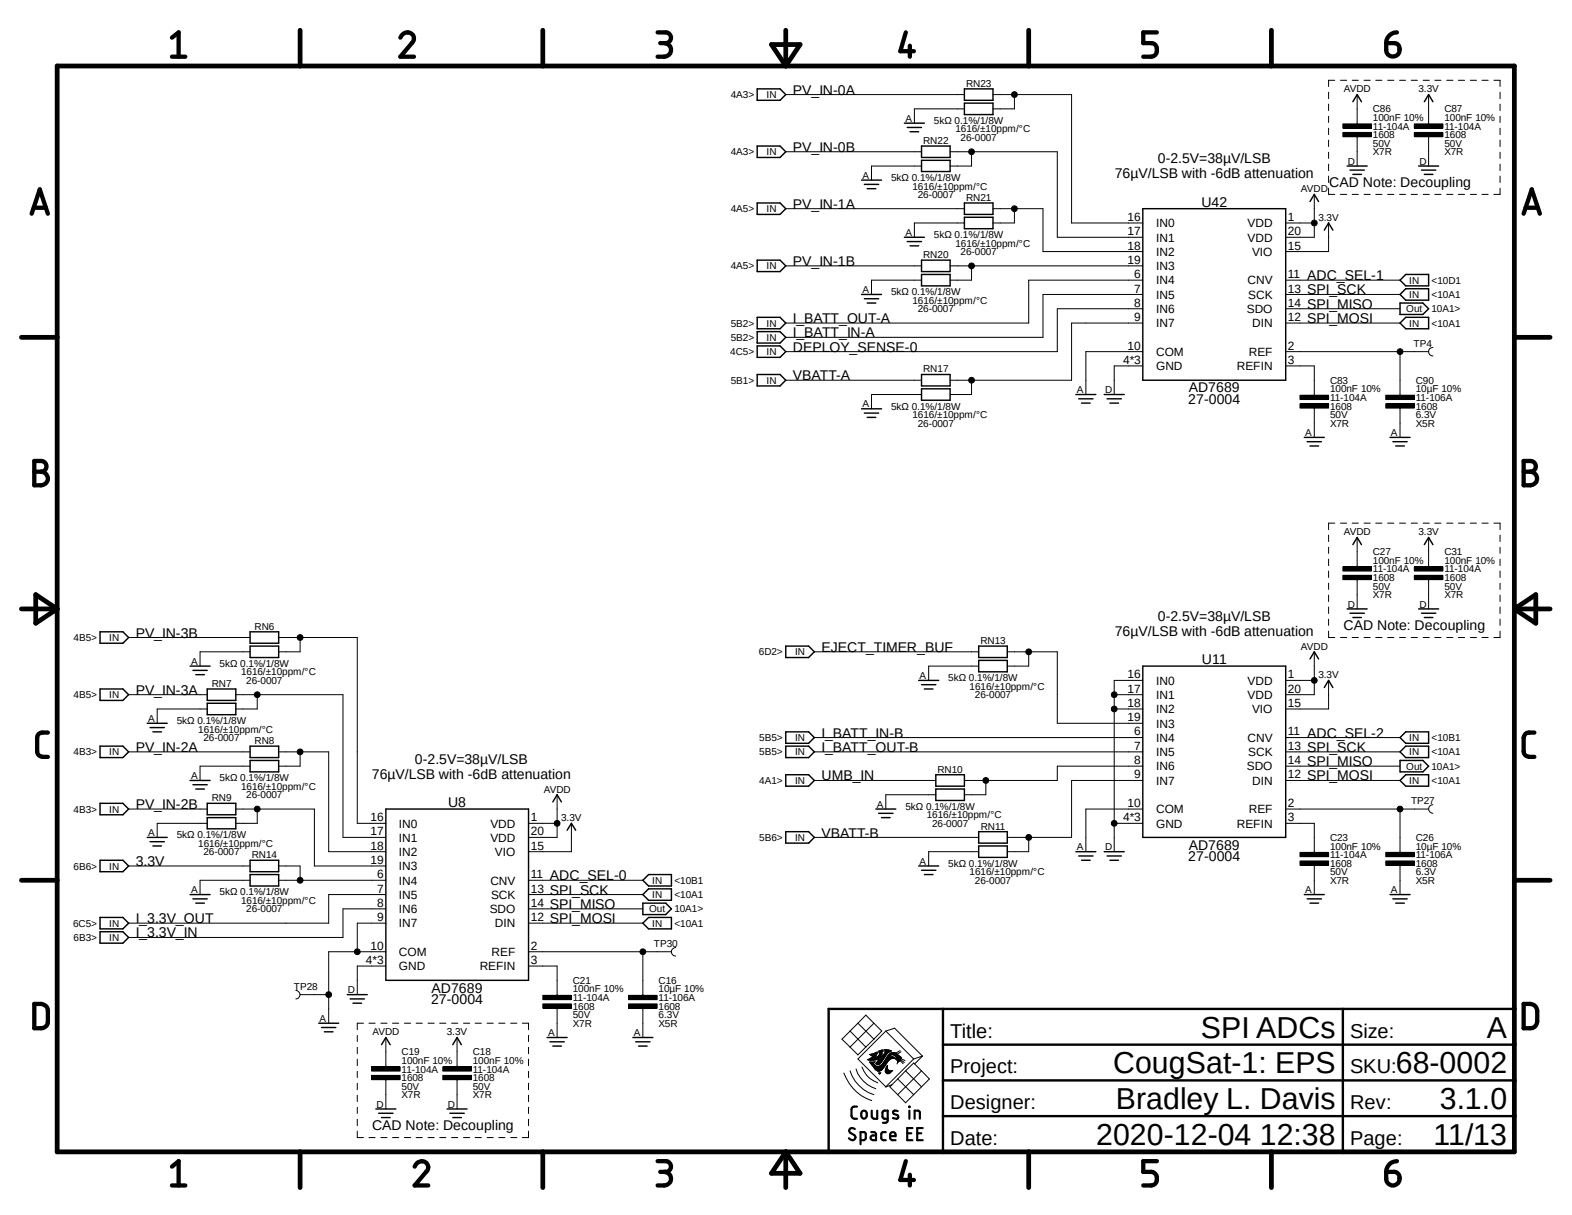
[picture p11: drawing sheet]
<svg xmlns="http://www.w3.org/2000/svg" width="279mm" height="216mm" viewBox="0 0 279 216" stroke-linecap="round" stroke-linejoin="round" font-family="sans-serif">
<path d="M3.4 3.1l272.6 209.7M276 3.1l-272.6 209.7" fill="none" stroke="#fff" stroke-width=".18"/>
<g fill="none" stroke="#000" stroke-width=".18">
<path d="M139.7 16.8h31.7M171.4 19.3h-8.9v2.6M176.5 16.8h14v22.8h12.6M180.3 16.8v2.5h-3.8M236.1 16.4v1.1M236.1 18.5v1.1M237.2 14.3h-1.1v1.1M238.3 14.3h1.1M240.3 14.3h1.1M241.2 16.8v5.2M242.4 14.3h1.1M244.5 14.3h1.1"/>
<path d="M246.6 14.3h1.1M248.8 14.3h1M250.8 14.3h1.1M252.9 14.3h1.1M253.9 16.8v5.2M255 14.3h1.1M257.1 14.3h1.1M259.2 14.3h1.1M261.3 14.3h1.1M263.4 14.3h1.1M265.5 14.3h1.1v1.1M266.6 16.4v1.1"/>
<path d="M266.6 18.5v1.1M139.7 27h24.1M139.7 37.1h31.7M163.8 29.5h-8.9v2.5M168.9 27h19v15.2h15.2M171.4 39.6h-8.9v2.6M172.7 27v2.5h-3.8M176.5 37.1h8.9v7.6h17.7M180.3 37.1v2.5h-3.8M228.5 39.6h5.1M233.6 34.5v7.7h-5.1M236.1 20.7v1.1"/>
<path d="M236.1 22.8v1.1M236.1 24.9v1.1M236.1 27.1v1.1M236.1 29.2v1.1M236.1 31.3v1.1M236.1 33.4v1.1h1.1M236.1 39.6v5.1h-7.6M238.3 34.5h1.1M238.7 22h5.1v.8h-5.1zM238.7 23.5h5.1v.8h-5.1zM240.3 34.5h1.1M241.2 24.3v5.2"/>
<path d="M242.4 34.5h1.1M244.5 34.5h1.1M246.6 34.5h1.1M248.8 34.5h1M250.8 34.5h1.1M251.4 22h5.1v.8h-5.1zM251.4 23.5h5.1v.8h-5.1zM252.9 34.5h1.1M253.9 24.3v5.2M255 34.5h1.1M257.1 34.5h1.1M259.2 34.5h1.1"/>
<path d="M261.3 34.5h1.1M263.4 34.5h1.1M266.6 33.4v1.1h-1.1M266.6 20.7v1.1M266.6 22.8v1.1M266.6 24.9v1.1M266.6 27.1v1.1M266.6 29.2v1.1M266.6 31.3v1.1M139.7 47.2h24.1M163.8 49.8h-8.9v2.5M168.9 47.2h34.2"/>
<path d="M172.7 47.2v2.6h-3.8M203.1 49.8h-20.3v7.6h-43.1M203.1 52.3h-17.7v7.6h-45.7M203.1 54.9h-15.2v7.6h-48.2M203.1 57.4h-12.6v10.2h-21.6M228.5 49.8h20.3M228.5 52.3h20.3M228.5 54.9h20.3M228.5 57.4h20.3M139.7 67.6h24.1M163.8 70.1h-8.9v2.5M172.7 67.6v2.5h-3.8"/>
<path d="M203.1 62.5h-10.1v7.6M203.1 65h-5.1v5.1M228.5 62.5h25.4M228.5 65h5.1v5.2M231.1 70.2h5v.8h-5zM231.1 71.8h5v.7h-5zM233.6 72.5v5.2M246.3 70.2h5.1v.8h-5.1zM246.3 71.8h5.1v.7h-5.1zM248.8 62.5v7.7M248.8 72.5v5.2M254.7 61.7a.76 .76 0 0 0-.8 .8 .76 .76 0 0 0 .8 .7"/>
<path d="M236.1 95.1v1.1M236.1 97.2v1.1M236.1 99.4v1.1M237.2 93h-1.1v1.1M238.3 93h1.1M240.3 93h1.1M241.2 95.5v5.2M242.4 93h1.1M244.5 93h1.1M246.6 93h1.1M248.8 93h1M250.8 93h1.1"/>
<path d="M252.9 93h1.1M253.9 95.5v5.2M255 93h1.1M257.1 93h1.1M259.2 93h1.1M261.3 93h1.1M263.4 93h1.1M265.5 93h1.1v1.1M266.6 95.1v1.1M266.6 97.2v1.1M266.6 99.4v1.1M22.9 113.3h21.5"/>
<path d="M44.4 115.8h-8.8v2.6M49.5 113.3h14v33h5.1M53.3 113.3v2.5h-3.8M144.7 115.8h29.2M173.9 118.4h-8.8v2.5M179 115.8h8.9v12.7h15.2M182.8 115.8v2.6h-3.8M233.6 115.8v7.6h-5.1M236.1 101.5v1.1M236.1 103.6v1.1M236.1 105.7v1.2M236.1 107.9v1.1"/>
<path d="M236.1 110v1.1M236.1 112.1v1.2h1.1M238.3 113.3h1.1M238.7 100.7h5.1v.8h-5.1zM238.7 102.2h5.1v.8h-5.1zM240.3 113.3h1.1M241.2 103v5.2M242.4 113.3h1.1M244.5 113.3h1.1M246.6 113.3h1.1M248.8 113.3h1M250.8 113.3h1.1"/>
<path d="M251.4 100.7h5.1v.8h-5.1zM251.4 102.2h5.1v.8h-5.1zM252.9 113.3h1.1M253.9 103v5.2M255 113.3h1.1M257.1 113.3h1.1M259.2 113.3h1.1M261.3 113.3h1.1M263.4 113.3h1.1M266.6 101.5v1.1M266.6 103.6v1.1M266.6 105.7v1.2"/>
<path d="M266.6 107.9v1.1M266.6 110v1.1M266.6 112.1v1.2h-1.1M22.9 123.4h13.9M22.9 133.6h21.5M36.8 126h-8.9v2.5M41.9 123.4h19.1v25.4h7.6M44.4 136.1h-8.8v2.6M45.7 123.4v2.6h-3.8M49.5 133.6h8.9v17.7h10.2M53.3 133.6v2.5h-3.8M144.7 131.1h58.4"/>
<path d="M144.7 133.6h58.4M144.7 138.7h21.6M175.2 138.7v2.5h-3.8M198 123.4h5.1M198 126h5.1M203.1 138.7h-12.6v10.1h-11.5M203.1 120.9h-5.1v30.4M203.1 136.1h-15.2v2.6h-16.5M228.5 120.9h5.1M228.5 131.1h20.3M228.5 133.6h20.3M228.5 136.1h20.3"/>
<path d="M228.5 138.7h20.3M236.1 120.9v5.1h-7.6M22.9 153.9h21.5M22.9 143.8h13.9M36.8 146.3h-8.9v2.5M41.9 143.8h14v10.1h12.7M44.4 156.4h-8.8v2.6M45.7 143.8v2.5h-3.8M49.5 153.9h3.8v2.5M49.5 156.4h19.1M68.6 159h-10.2v5h-35.5M93.9 146.3h5.1"/>
<path d="M93.9 156.4h20.4M93.9 159h20.4M99 141.2v7.6h-5.1M101.6 146.3v5h-7.7M144.7 148.8h29.2M166.3 141.2h-8.9v2.6M173.9 151.3h-8.8v2.6M182.8 148.8v2.5h-3.8M198 146.3h5.1M203.1 143.8h-10.1v7.5M228.5 146.3h5.1v5.2M228.5 143.8h25.4"/>
<path d="M231.1 151.5h5v.7h-5zM231.1 153h5v.8h-5zM233.6 153.8v5.2M246.3 151.5h5.1v.7h-5.1zM246.3 153h5.1v.8h-5.1zM248.8 143.8v7.7M248.8 153.8v5.2M254.7 143a.76 .76 0 0 0-.8 .8 .76 .76 0 0 0 .8 .7M52.6 176a.76 .76 0 0 1 .7 .7 .76 .76 0 0 1-.7 .8M53.3 176.7h5.1M68.6 164h-5.1v5.1M68.6 171.7h-5.1v5"/>
<path d="M68.6 161.5h-7.6v5.1h-38.1M68.6 169.1h-10.2v12.7M93.9 161.5h20.4M93.9 164h20.4M93.9 169.1h25.4M93.9 171.7h5.1v5.2M96.5 176.9h5.1v.7h-5.1zM96.5 178.4h5.1v.8h-5.1zM99 179.2v5.2M111.7 176.9h5.1v.7h-5.1zM111.7 178.4h5.1v.8h-5.1zM114.3 169.1v7.8"/>
<path d="M114.3 179.2v5.2M120.1 168.4a.76 .76 0 0 0-.8 .7 .76 .76 0 0 0 .8 .8M63.5 184v1.1M63.5 186.1v1.1M63.5 188.2v1.2M63.5 190.4v1.1M63.5 192.5v1.1M63.5 194.6v1.1M63.5 196.8v1.1M63.5 198.9v1.1M64.6 181.8h-1.1v1.2M65.6 181.8h1.1"/>
<path d="M66 189.6h5.1v.7h-5.1zM66 191.1h5.1v.8h-5.1zM67.7 181.8h1.1M68.6 184.4v5.2M68.6 191.9v5.2M69.8 181.8h1.1M71.9 181.8h1.1M74 181.8h1.1M76.1 181.8h1.1M78.1 181.8h1.1M78.7 189.6h5.1v.7h-5.1zM78.7 191.1h5.1v.8h-5.1z"/>
<path d="M80.3 181.8h1.1M81.2 184.4v5.2M81.2 191.9v5.2M82.4 181.8h1.1M84.5 181.8h1.1M86.6 181.8h1.1M88.6 181.8h1.1M90.8 181.8h1.1M92.8 181.8h1.1v1.2M93.9 184v1.1M93.9 186.1v1.1M93.9 188.2v1.2"/>
<path d="M93.9 190.4v1.1M93.9 192.5v1.1M93.9 194.6v1.1M93.9 196.8v1.1M93.9 198.9v1.1M150 190.7a7.9 7.9 0 0 0 4.9 4.9M151.1 190.3a6.6 6.6 0 0 0 4.2 4.2M151.1 186.1l1.4 1.4 1.4-1.4M151.1 183.2l2.8 2.9M152.1 189.9a5.5 5.5 0 0 0 3.6 3.6M152.5 181.8l1.4-1.4 2.8 2.8-1.4 1.5M152.5 181.8l-2.9 2.9 1.5 1.4"/>
<path d="M152.5 181.8l2.8 2.9M153.2 189.6a4.4 4.4 0 0 0 2.8 2.8M154.3 188.3h1.6M154.3 188.3h1.3M154.5 188.2l-.3 .1 .7 .1 1.3-.3-.3 .6M154.5 188.2h2.6M154.6 188.8h.8M154.6 187.4h1.1M154.6 188.8h.7M154.7 188.1h2.4M154.7 188.9h.5M154.7 187.5h1"/>
<path d="M154.7 188.9l.7 1M154.8 189h.5M154.8 188h2.4M154.9 189.1h.4M154.9 187.6h.8M154.9 187.3h.9M154.9 189.2h.5M154.9 187.9l-.4 .3M154.9 187.9h2.3M155 187.8h.6M155 189.3h.5M155.1 189.4h.5"/>
<path d="M155.1 187.7h.6M155.2 189.6h2M155.2 187.2h.7M155.2 188.9l.1 .2M155.3 189.7h1.8M155.3 184.7l-1.4 1.4M155.3 181.8l-4.2 4.3M155.3 189.1l.5 .4M155.4 189.8h1.6M155.4 189.9h1.5M155.4 189.9l.2 .2M155.5 188.7h.1"/>
<path d="M155.5 187.1h.4M155.5 190h1.3M155.5 188.7h-1l.2 .2M155.5 188.7l-.3 .2M155.6 190.1a.7 .7 0 0 0 .9 .1M155.6 190.1h1.2M155.7 190.2h1M155.7 189h.7M155.7 188.9h.8M155.7 187h.2M155.8 188.8h.7M155.8 190.2h.7"/>
<path d="M155.8 189.1h.5M155.8 187.8h1.5M155.9 188.8h.7M155.9 186.9h.1M155.9 186.9l-.3 1 .6-.3M155.9 186.9l-1.3 .5 .6 .3-.3 .2M155.9 188.7h.8M156 188.6h.8M156 187.7h1.4M156 188.5h.8M156.1 188.4h.8M156.1 187.7h1.3"/>
<path d="M156.1 188.3h.8M156.2 188.3h.8M156.2 187.6h1.2M156.2 186.8l.1 .3h.1l-.1 .3M156.2 187.5h.5M156.2 186.9h.6M156.2 186.8h.7M156.3 190.8h.1M156.3 189.5h.9M156.3 187h.5M156.3 187.4l-.1 .2M156.3 187.4h.4"/>
<path d="M156.3 187.3h.4M156.3 187.2h.5M156.4 190.7l.1-.1-.2 .2M156.4 187.1h.4M156.4 189.4l-1.2 .1M156.4 189.4h.9M156.4 186.7l-.2 .1M156.4 186.7h.5M156.5 190.7h-.3l.2 .2M156.5 189.3h.9M156.7 189.2h.7M156.7 186.6h.3l-.1 .3h-.7"/>
<path d="M156.7 186.6l-.3 .1M156.7 186.6h.2M156.7 190.2h-.2M156.7 187.4l.1 .2 .1-.1M156.8 186.9l-.1 .5M156.8 189.1h.7M156.8 189h.7M156.8 190l-.1 .2M156.9 188.9h.7M156.9 187.5h.6M157 188.8h.6M157 187.4h.6"/>
<path d="M157.1 188.2l-.5 .6a.57 .57 0 0 1-.9 .2l.2-.3M157.1 188.8h.6M157.1 188.8l-.7 .6M157.1 188.7h.7M157.1 187.3h.5M157.1 189.7l-.3 .3M157.2 187.2l-.3 .3M157.2 188.6h.6M157.2 187.2h.5M157.2 188.5h.7M157.3 188.4h.7M157.3 187.8l-.2 .4"/>
<path d="M157.3 187.1h.5M157.3 186.8h1M157.3 186.7h1M157.3 186.6h.8M157.3 187h.6M157.4 190.3h1.1M157.4 190.4h1.1M157.4 190.2h.6M157.4 190.2h.5M157.4 188.3h.7M157.4 190.5h1M157.4 190.1h.4"/>
<path d="M157.4 190h.4M157.4 186.9h.8M157.4 188.3h.8M157.4 186.9h.6M157.4 183.2l5 5M157.4 183.2l-4.9 5 5 5M157.4 183.2l1.6-.5 5 5M157.4 190.6h.9M157.4 189.9h.3M157.4 188.2h.9M157.5 189.8h.2M157.5 188.1h1.1"/>
<path d="M157.5 188.1l-.4 .7M157.5 190.7h.7M157.5 189.7h.2M157.6 189.7h.1M157.6 188h1.4M157.6 189.6h.1M157.6 187.9h1.4M157.6 189.5h.1M157.6 187.8h1.2M157.7 190.8h.3M157.7 189.4v-.1l-.3 .8v.5M157.7 189.4v.3"/>
<path d="M157.7 189.7l.1 .3M157.7 189.4h.1M157.7 187.7h.4M157.8 190l.3 .3M157.8 187.7h.3M157.9 187.6h.3M157.9 187.5h.4M158 187.4h1.6M158.2 186.9l-.5 .3-.4 .6M158.2 186.9l.3-.2-1.2-.2v.3h.1l-.2 .4M158.2 190.3l.5-.1-.7 .6h-.3l-.3-.2M158.2 187.2h1.1"/>
<path d="M158.3 187.5l-.3 .2 .7 .1 .5 .4M158.3 187.1h.9M158.3 187.1a1.08 1.08 0 0 1 1.4 .4l.5 .4M158.3 187.1l-.8 1M158.3 187.5a.79 .79 0 0 1 1.1 .7h-.1l.2 .3M158.5 190.2h.1M158.8 187.5h.8M159 187.6h.8M159 188.1l.2 .1M159.1 187.7h.8M159.2 188.2h.1M159.2 188.1a1.53 1.53 0 0 0-1.8 1l-.3 .6"/>
<path d="M159.2 187.7h.8M159.3 187.8h.8M159.3 188.3h.8M159.3 187.9h.9M159.3 188h.8M159.4 188.3h.6M159.4 188.2h.7M159.4 188.1h.7M159.5 188.4h.5M159.5 188.8l-.1 .3M159.5 188.6h.3M159.5 188.5h.4"/>
<path d="M159.5 188.5l.1 .2M159.6 191.7l-1.4 1.4 1.4 1.4M159.6 191.7l2.8 2.8M159.6 188.8h.1M159.6 188.7h.1M159.6 188.7l-.1 .1M159.9 188.4l.6 .6M160 186.7l-.8 .5M160 188.4l-.4 .3M160.1 188.3l.6 .5M160.1 188.3l-.1 .1M160.1 188.1l.8 .4"/>
<path d="M160.1 186.9l-.7 .4h-1.3M160.2 187.9l-.1 .4M161 190.3l1.4-1.4 1.4 1.4M161 190.3l-1.4 1.4M161 190.3l2.8 2.8M162.4 188.2l-5 4.9 1.1-.3M163.8 190.3l1.4 1.4-4.2 4.3-1.4-1.5M163.8 190.3l-4.2 4.2M164 187.7l-1.6 .5M164 187.7l-1.4 1.4M63.5 201v1.1h1.1M65.6 202.1h1.1"/>
<path d="M67.7 202.1h1.1M69.8 202.1h1.1M71.9 202.1h1.1M74 202.1h1.1M76.1 202.1h1.1M78.1 202.1h1.1M80.3 202.1h1.1M82.4 202.1h1.1M84.5 202.1h1.1M86.6 202.1h1.1M88.6 202.1h1.1M90.8 202.1h1.1"/>
<path d="M93.9 201v1.1h-1.1"/>
<circle cx="180.3" cy="16.8" r=".51"/>
<circle cx="172.7" cy="27" r=".51"/>
<circle cx="180.3" cy="37.1" r=".51"/>
<circle cx="233.6" cy="39.6" r=".51"/>
<circle cx="172.7" cy="47.2" r=".51"/>
<circle cx="172.7" cy="67.6" r=".51"/>
<circle cx="248.8" cy="62.5" r=".51"/>
<circle cx="53.3" cy="113.3" r=".51"/>
<circle cx="182.8" cy="115.8" r=".51"/>
<circle cx="45.7" cy="123.4" r=".51"/>
<circle cx="53.3" cy="133.6" r=".51"/>
<circle cx="175.2" cy="138.7" r=".51"/>
<circle cx="198" cy="123.4" r=".51"/>
<circle cx="198" cy="126" r=".51"/>
<circle cx="233.6" cy="120.9" r=".51"/>
<circle cx="45.7" cy="143.8" r=".51"/>
<circle cx="53.3" cy="156.4" r=".51"/>
<circle cx="99" cy="146.3" r=".51"/>
<circle cx="182.8" cy="148.8" r=".51"/>
<circle cx="198" cy="146.3" r=".51"/>
<circle cx="248.8" cy="143.8" r=".51"/>
<circle cx="58.4" cy="176.7" r=".51"/>
<circle cx="63.5" cy="169.1" r=".51"/>
<circle cx="114.3" cy="169.1" r=".51"/>
</g>
<g fill="none" stroke="#000" stroke-width=".85">
<path d="M10.2 11.7h259v193h-259zM53.3 5.4v6.3M96.5 5.4v6.3M137.1 7.9h5.1l-2.5 3.8zM139.7 5.4v6.3M182.8 5.4v6.3M226 5.4v6.3M3.8 59.9h6.4M269.2 59.9h6.3M3.8 108.2h6.4M6.3 105.7l3.9 2.5-3.9 2.5zM269.2 108.2h6.3"/>
<path d="M269.2 108.2l3.8-2.5v5zM3.8 156.4h6.4M269.2 156.4h6.3M53.3 204.7v6.3M96.5 204.7v6.3M139.7 204.7v6.3M139.7 204.7l2.5 3.8h-5.1zM182.8 204.7v6.3M226 204.7v6.3"/>
</g>
<g fill="none" stroke="#000" stroke-width=".76">
<path d="M30.6 6.7l1.1-.9v4.3M30.6 10.1h2.3M71.2 6.7a1.19 1.19 0 0 1 1.5-.9 1.19 1.19 0 0 1 .7 1.6l-2.2 2.7h2.4M116.9 5.8h1.4a.95 .95 0 0 1 1 .9 .95 .95 0 0 1-1 1h-1M118.1 7.7a1.21 1.21 0 0 1 1.2 1.2 1.21 1.21 0 0 1-1.2 1.2h-1.2M161 5.8l-1 3.3h2.4M161.7 8.1v2M205.6 5.8h-2.4v1.9h1.4a1.23 1.23 0 0 1 1 1.2 1.23 1.23 0 0 1-1 1.2h-1.4M246.4 7.7h1.4a1.21 1.21 0 0 1 .9 1.4 1.21 1.21 0 0 1-1.3 .9 1.09 1.09 0 0 1-1-1.2zM248.3 5.8a1.88 1.88 0 0 0-1.9 1.9M5.6 38l1.5-4.3 1.4 4.3M6 36.9h2.2"/>
<path d="M270.8 38l1.4-4.3 1.5 4.3M271.1 36.9h2.2M6.1 81.9h1.2a.95 .95 0 0 1 1 1 .95 .95 0 0 1-1 .9 1.21 1.21 0 0 1 1.2 1.2 1.21 1.21 0 0 1-1.2 1.2h-1.2zM6.1 83.8h1.2M270.8 81.9h1.2a.95 .95 0 0 1 1 1 .95 .95 0 0 1-1 .9 1.21 1.21 0 0 1 1.2 1.2 1.21 1.21 0 0 1-1.2 1.2h-1.2zM270.8 83.8h1.2M8.5 130.2h-1a.87 .87 0 0 0-.9 .9v2.4a.97 .97 0 0 0 .9 1h1M272.7 130.2h-.9a.94 .94 0 0 0-1 .9v2.4a.97 .97 0 0 0 1 1h.9M6.1 178.4a2.22 2.22 0 0 1 2.2 .5l.2 .7v1.9a1.13 1.13 0 0 1-1.2 1.2h-1.2zM270.8 178.4a2.07 2.07 0 0 1 2.2 .5l.2 .7v1.9a1.21 1.21 0 0 1-1.2 1.2h-1.2zM30.6 207.3l1.1-1v4.4M30.6 210.7h2.3"/>
<path d="M73.7 207.3a1.2 1.2 0 0 1 1.4-1 1.2 1.2 0 0 1 1 1.4l-2.4 3h2.4M116.9 206.3h1.4a.95 .95 0 0 1 1 1 .95 .95 0 0 1-1 .9h-1M118.1 208.2a1.21 1.21 0 0 1 1.2 1.2 1.21 1.21 0 0 1-1.2 1.3h-1.2M161 206.3l-1 3.4h2.4M161.7 208.7v2M205.6 206.3h-2.4v1.9h1.4a1.23 1.23 0 0 1 1 1.2 1.23 1.23 0 0 1-1 1.3h-1.4M246.4 208.2h1.4a1.2 1.2 0 0 1 1 1.4 1.2 1.2 0 0 1-1.3 1 1.2 1.2 0 0 1-1.1-1.1zM248.3 206.3a1.88 1.88 0 0 0-1.9 1.9"/>
</g>
<path d="M167.6 179.3v25.4M238.7 179.3v25.4M269.2 179.3h-121.9v25.4M167.6 198.3h101.6M167.6 192h101.6M167.6 185.6h101.6" fill="none" stroke="#000" stroke-width=".42"/>
<g fill="none" stroke="#000" stroke-width=".38">
<path d="M152.3 196.6l-.7 .1-.3 .4 .1 1.4 .4 .3h.5M153.2 197.6a.49 .49 0 0 1 .5-.2 .49 .49 0 0 1 .4 .4v.5a.49 .49 0 0 1-.5 .5 .49 .49 0 0 1-.5-.5zM154.9 197.4v1l.4 .4h.6v-1.4M157.8 198.8h-.6l-.3-.2-.1-.9 .2-.3h.8v1.7l-.4 .4h-.5M159.6 197.4a.61 .61 0 0 0-.9 .2l.2 .4 .6 .2 .2 .3a.63 .63 0 0 1-1 .2M161.6 196.6l.1 .1zM161.6 197.4v1.4M162.6 198.8v-1.4h.6l.2 .1 .1 1.3M151.9 200.6a.6 .6 0 0 0-1 .3l.3 .4 .6 .4a.51 .51 0 0 1 .2 .7 .51 .51 0 0 1-.7 .2l-.4-.3M153 202.6h.5l.3-.2 .1-.9-.2-.3h-.7v2.1M154.9 201.2h.6l.2 .3v1.1h-.5a.42 .42 0 0 1-.5-.4 .42 .42 0 0 1 .5-.4h.5M157.4 201.2h-.6l-.2 .3 .1 .9 .3 .2h.4"/>
<path d="M158.2 201.9h1a.51 .51 0 0 0-.4-.7 .51 .51 0 0 0-.6 .4l.1 .8 .3 .2h.6M161.2 201.4h.8M162.2 200.4h-1v2.2h1M163 201.4h.7M164 200.4h-1v2.2h1"/>
</g>
<g fill="none" stroke="#000" stroke-width=".25">
<path d="M134.6 15.8h4l1.1 1-1.1 1h-4zM171.4 15.8h5.1v2h-5.1zM171.4 18.3h5.1v2.1h-5.1zM240.5 18.1l.7-1.3 .8 1.3M253.2 18.1l.7-1.3 .8 1.3M134.6 26h4l1.1 1-1.1 1h-4zM134.6 36.1h4l1.1 1-1.1 1h-4zM153.1 32h3.6M153.6 32.8h2.6M154.1 33.5h1.6M160.7 21.9h3.6M161.2 22.6h2.6"/>
<path d="M161.8 23.4h1.5M163.8 26h5.1v2h-5.1zM163.8 28.5h5.1v2h-5.1zM171.4 36.1h5.1v2h-5.1zM171.4 38.6h5.1v2h-5.1zM203.1 37.1h25.4v30.5h-25.4zM232.8 35.8l.8-1.3 .8 1.3M239.4 29.5h3.6M239.9 30.2h2.6M240.5 31h1.5M252.1 29.5h3.6M252.6 30.2h2.6"/>
<path d="M253.2 31h1.5M134.6 56.4h4l1.1 1-1.1 1h-4zM134.6 46.2h4l1.1 1-1.1 1.1h-4zM134.6 58.9h4l1.1 1-1.1 1.1h-4zM153.1 52.3h3.6M153.6 53.1h2.6M154.1 53.8h1.6M160.7 42.2h3.6M161.2 42.9h2.6M161.8 43.7h1.5M163.8 48.8h5.1v2h-5.1zM163.8 46.2h5.1v2.1h-5.1z"/>
<path d="M235.4 40.9l.7-1.3 .8 1.3M248.8 53.8h4.1l1 1.1-1 1h-4.1zM248.8 49.8l1.1-1h4v2h-4zM248.8 52.3l1.1-1h4v2h-4zM248.8 57.4l1.1-1h4v2h-4zM134.6 61.5h4l1.1 1-1.1 1h-4zM134.6 66.5h4l1.1 1.1-1.1 1h-4zM153.1 72.6h3.6M153.6 73.4h2.6M154.1 74.2h1.6M163.8 66.5h5.1v2.1h-5.1zM163.8 69.1h5.1v2h-5.1z"/>
<path d="M191.2 70.1h3.6M191.7 70.9h2.6M192.2 71.6h1.6M196.3 70.1h3.5M196.8 70.9h2.5M197.3 71.6h1.5M231.8 77.7h3.6M232.3 78.5h2.6M232.8 79.2h1.6M247.1 77.7h3.5M247.6 78.5h2.5M248.1 79.2h1.5"/>
<path d="M240.5 96.8l.7-1.3 .8 1.3M253.2 96.8l.7-1.3 .8 1.3M17.8 112.3h4l1.1 1-1.1 1h-4zM33.8 118.4h3.5M34.3 119.1h2.5M34.8 119.9h1.5M44.4 112.3h5.1v2h-5.1zM44.4 114.8h5.1v2h-5.1zM139.7 114.8h4l1 1-1 1h-4zM173.9 114.8h5.1v2h-5.1zM173.9 117.3h5.1v2.1h-5.1zM203.1 118.4h25.4v30.4h-25.4z"/>
<path d="M232.8 117.1l.8-1.3 .8 1.3M239.4 108.2h3.6M239.9 109h2.6M240.5 109.7h1.5M252.1 108.2h3.6M252.6 109h2.6M253.2 109.7h1.5M17.8 132.6h4l1.1 1-1.1 1h-4zM17.8 122.4h4l1.1 1-1.1 1.1h-4zM26.2 128.5h3.5M26.7 129.3h2.5M27.2 130h1.5"/>
<path d="M33.8 138.7h3.5M34.3 139.4h2.5M36.8 122.4h5.1v2.1h-5.1zM36.8 125h5.1v2h-5.1zM44.4 135.1h5.1v2.1h-5.1zM44.4 132.6h5.1v2h-5.1zM139.7 132.6h4l1 1-1 1h-4zM139.7 130h4l1 1.1-1 1h-4zM139.7 137.7h4l1 1-1 1h-4zM163.3 120.9h3.5M163.8 121.7h2.5M164.3 122.4h1.5"/>
<path d="M166.3 137.7h5.1v2h-5.1zM235.4 122.2l.7-1.3 .8 1.3M248.8 135.1h4.1l1 1-1 1.1h-4.1zM248.8 131.1l1.1-1.1h4v2.1h-4zM248.8 133.6l1.1-1h4v2h-4zM248.8 138.7l1.1-1h4v2h-4zM17.8 152.9h4l1.1 1-1.1 1h-4zM17.8 142.7h4l1.1 1.1-1.1 1h-4zM26.2 148.8h3.5M26.7 149.6h2.5M27.2 150.3h1.5M33.8 159h3.5"/>
<path d="M34.3 159.7h2.5M34.8 140.2h1.5M36.8 145.3h5.1v2h-5.1zM36.8 142.7h5.1v2.1h-5.1zM44.4 155.4h5.1v2h-5.1zM44.4 152.9h5.1v2h-5.1zM68.6 143.8h25.3v30.4h-25.3zM98.3 142.5l.7-1.3 .8 1.3M100.8 147.5l.8-1.2 .7 1.2M114.3 159l1-1.1h4v2.1h-4zM115.3 155.4h4v2h-4l-1-1zM139.7 147.8h4l1 1-1 1h-4z"/>
<path d="M155.7 143.8h3.5M156.2 144.5h2.5M156.7 145.3h1.5M163.3 153.9h3.5M163.8 154.6h2.5M164.3 155.4h1.5M166.3 140.2h5.1v2h-5.1zM173.9 150.3h5.1v2.1h-5.1zM173.9 147.8h5.1v2h-5.1zM191.2 151.3h3.6M191.7 152.1h2.6M192.2 152.9h1.6"/>
<path d="M196.3 151.3h3.5M196.8 152.1h2.5M197.3 152.9h1.5M231.8 159h3.6M232.3 159.7h2.6M247.1 159h3.5M247.6 159.7h2.5M17.8 163h4l1.1 1-1.1 1.1h-4zM17.8 165.6h4l1.1 1-1.1 1h-4zM34.8 160.5h1.5M61.7 176.7h3.6M62.2 177.5h2.6"/>
<path d="M62.7 178.3h1.6M114.3 160.5h4l1 1-1 1h-4zM115.3 163h4v2.1h-4l-1-1.1zM232.8 160.5h1.6M248.1 160.5h1.5M56.6 181.8h3.6M57.1 182.6h2.6M57.7 183.3h1.5M66.8 197.1h3.6M67.3 197.8h2.5M67.8 198.6h1.5M67.8 185.6l.8-1.2 .7 1.2"/>
<path d="M79.5 197.1h3.5M80 197.8h2.5M80.5 198.6h1.5M80.5 185.6l.7-1.2 .8 1.2M97.2 184.4h3.6M97.7 185.1h2.6M98.3 185.9h1.5M112.5 184.4h3.5M113 185.1h2.5M113.5 185.9h1.5"/>
</g>
<g fill="#000">
<path d="M238.7 22h5.1v.8h-5.1z" fill-rule="evenodd"/>
<path d="M238.7 23.5h5.1v.8h-5.1z" fill-rule="evenodd"/>
<path d="M251.4 22h5.1v.8h-5.1z" fill-rule="evenodd"/>
<path d="M251.4 23.5h5.1v.8h-5.1z" fill-rule="evenodd"/>
<path d="M231.1 70.2h5v.8h-5z" fill-rule="evenodd"/>
<path d="M231.1 71.8h5v.7h-5z" fill-rule="evenodd"/>
<path d="M246.3 70.2h5.1v.8h-5.1z" fill-rule="evenodd"/>
<path d="M246.3 71.8h5.1v.7h-5.1z" fill-rule="evenodd"/>
<path d="M238.7 100.7h5.1v.8h-5.1z" fill-rule="evenodd"/>
<path d="M238.7 102.2h5.1v.8h-5.1z" fill-rule="evenodd"/>
<path d="M251.4 100.7h5.1v.8h-5.1z" fill-rule="evenodd"/>
<path d="M251.4 102.2h5.1v.8h-5.1z" fill-rule="evenodd"/>
<path d="M231.1 151.5h5v.7h-5z" fill-rule="evenodd"/>
<path d="M231.1 153h5v.8h-5z" fill-rule="evenodd"/>
<path d="M246.3 151.5h5.1v.7h-5.1z" fill-rule="evenodd"/>
<path d="M246.3 153h5.1v.8h-5.1z" fill-rule="evenodd"/>
<path d="M96.5 176.9h5.1v.7h-5.1z" fill-rule="evenodd"/>
<path d="M96.5 178.4h5.1v.8h-5.1z" fill-rule="evenodd"/>
<path d="M111.7 176.9h5.1v.7h-5.1z" fill-rule="evenodd"/>
<path d="M111.7 178.4h5.1v.8h-5.1z" fill-rule="evenodd"/>
<path d="M66 189.6h5.1v.7h-5.1z" fill-rule="evenodd"/>
<path d="M66 191.1h5.1v.8h-5.1z" fill-rule="evenodd"/>
<path d="M78.7 189.6h5.1v.7h-5.1z" fill-rule="evenodd"/>
<path d="M78.7 191.1h5.1v.8h-5.1z" fill-rule="evenodd"/>
<circle cx="180.3" cy="16.8" r=".51"/>
<circle cx="172.7" cy="27" r=".51"/>
<circle cx="180.3" cy="37.1" r=".51"/>
<circle cx="233.6" cy="39.6" r=".51"/>
<circle cx="172.7" cy="47.2" r=".51"/>
<circle cx="172.7" cy="67.6" r=".51"/>
<circle cx="248.8" cy="62.5" r=".51"/>
<circle cx="53.3" cy="113.3" r=".51"/>
<circle cx="182.8" cy="115.8" r=".51"/>
<circle cx="45.7" cy="123.4" r=".51"/>
<circle cx="53.3" cy="133.6" r=".51"/>
<circle cx="175.2" cy="138.7" r=".51"/>
<circle cx="198" cy="123.4" r=".51"/>
<circle cx="198" cy="126" r=".51"/>
<circle cx="233.6" cy="120.9" r=".51"/>
<circle cx="45.7" cy="143.8" r=".51"/>
<circle cx="53.3" cy="156.4" r=".51"/>
<circle cx="99" cy="146.3" r=".51"/>
<circle cx="182.8" cy="148.8" r=".51"/>
<circle cx="198" cy="146.3" r=".51"/>
<circle cx="248.8" cy="143.8" r=".51"/>
<circle cx="58.4" cy="176.7" r=".51"/>
<circle cx="63.5" cy="169.1" r=".51"/>
<circle cx="114.3" cy="169.1" r=".51"/>
</g>
<g font-size="5.4">
<text x="213.4" y="184.4">SPI ADCs</text>
<text x="264.3" y="184.4">A</text>
<text x="197.9" y="190.7">CougSat-1: EPS</text>
<text x="248.1" y="190.7">68-0002</text>
<text x="198.3" y="197.1">Bradley L. Davis</text>
<text x="255.9" y="197.1">3.1.0</text>
<text x="194.8" y="203.4">2020-12-04 12:38</text>
<text x="254.8" y="203.4">11/13</text>
</g>
<g font-size="3.6">
<text x="168.9" y="184.4">Title:</text>
<text x="239.9" y="184.4">Size:</text>
<text x="168.9" y="190.7">Project:</text>
<text x="240" y="190.7">SKU:</text>
<text x="168.9" y="197.1">Designer:</text>
<text x="239.9" y="197.1">Rev:</text>
<text x="168.9" y="203.4">Date:</text>
<text x="239.9" y="203.4">Page:</text>
</g>
<g font-size="2.5">
<text x="140.9" y="16.8">PV_IN-0A</text>
<text x="140.9" y="27">PV_IN-0B</text>
<text x="205.8" y="29">0-2.5V=38µV/LSB</text>
<text x="198.1" y="31.7">76µV/LSB with -6dB attenuation</text>
<text x="236.3" y="33.3">CAD Note: Decoupling</text>
<text x="140.9" y="37.1">PV_IN-1A</text>
<text x="213.5" y="36.7">U42</text>
<text x="140.9" y="47.2">PV_IN-1B</text>
<text x="232.3" y="52.3">SPI_SCK</text>
<text x="232.3" y="49.8">ADC_SEL-1</text>
<text x="140.9" y="57.4">I_BATT_OUT-A</text>
<text x="140.9" y="59.9">I_BATT_IN-A</text>
<text x="232.3" y="54.9">SPI_MISO</text>
<text x="232.3" y="57.4">SPI_MOSI</text>
<text x="140.9" y="62.5">DEPLOY_SENSE-0</text>
<text x="140.9" y="67.6">VBATT-A</text>
<text x="211.2" y="71.8">27-0004</text>
<text x="211.3" y="69.7">AD7689</text>
<text x="24.1" y="113.3">PV_IN-3B</text>
<text x="198.1" y="112.9">76µV/LSB with -6dB attenuation</text>
<text x="205.8" y="110.3">0-2.5V=38µV/LSB</text>
<text x="238.8" y="112">CAD Note: Decoupling</text>
<text x="146" y="115.8">EJECT_TIMER_BUF</text>
<text x="213.6" y="118">U11</text>
<text x="24.1" y="123.4">PV_IN-3A</text>
<text x="146" y="131.1">I_BATT_IN-B</text>
<text x="232.3" y="131.1">ADC_SEL-2</text>
<text x="24.1" y="133.6">PV_IN-2A</text>
<text x="73.7" y="135.7">0-2.5V=38µV/LSB</text>
<text x="146" y="133.6">I_BATT_OUT-B</text>
<text x="232.3" y="136.1">SPI_MISO</text>
<text x="232.3" y="133.6">SPI_SCK</text>
<text x="24.1" y="143.8">PV_IN-2B</text>
<text x="66.1" y="138.3">76µV/LSB with -6dB attenuation</text>
<text x="79.6" y="143.4">U8</text>
<text x="146" y="138.7">UMB_IN</text>
<text x="232.3" y="138.7">SPI_MOSI</text>
<text x="146" y="148.8">VBATT-B</text>
<text x="24.1" y="153.9">3.3V</text>
<text x="211.2" y="153">27-0004</text>
<text x="211.3" y="151">AD7689</text>
<text x="97.7" y="161.5">SPI_MISO</text>
<text x="97.7" y="159">SPI_SCK</text>
<text x="97.7" y="156.4">ADC_SEL-0</text>
<text x="24.1" y="166.6">I_3.3V_IN</text>
<text x="24.1" y="164">I_3.3V_OUT</text>
<text x="97.7" y="164">SPI_MOSI</text>
<text x="76.6" y="178.4">27-0004</text>
<text x="76.7" y="176.4">AD7689</text>
<text x="66.1" y="200.9">CAD Note: Decoupling</text>
</g>
<g font-size="2.1">
<text x="200.4" y="39.3">16</text>
<text x="200.4" y="41.8">17</text>
<text x="205.5" y="40.4">IN0</text>
<text x="221.7" y="40.4">VDD</text>
<text x="228.9" y="41.8">20</text>
<text x="228.9" y="39.3">1</text>
<text x="200.4" y="44.4">18</text>
<text x="200.4" y="46.9">19</text>
<text x="205.5" y="42.9">IN1</text>
<text x="205.5" y="45.5">IN2</text>
<text x="221.7" y="42.9">VDD</text>
<text x="222.5" y="45.5">VIO</text>
<text x="228.9" y="44.4">15</text>
<text x="201.6" y="49.4">6</text>
<text x="201.6" y="52">7</text>
<text x="205.5" y="48">IN3</text>
<text x="205.5" y="50.5">IN4</text>
<text x="205.5" y="53.1">IN5</text>
<text x="221.7" y="50.5">CNV</text>
<text x="221.9" y="53.1">SCK</text>
<text x="228.9" y="49.4">11</text>
<text x="228.9" y="52">13</text>
<text x="201.6" y="54.5">8</text>
<text x="201.6" y="57.1">9</text>
<text x="205.5" y="55.6">IN6</text>
<text x="205.5" y="58.2">IN7</text>
<text x="221.6" y="55.6">SDO</text>
<text x="222.5" y="58.2">DIN</text>
<text x="228.9" y="57.1">12</text>
<text x="228.9" y="54.5">14</text>
<text x="199.6" y="64.7">4*3</text>
<text x="200.4" y="62.1">10</text>
<text x="205.5" y="63.2">COM</text>
<text x="205.5" y="65.8">GND</text>
<text x="219.8" y="65.8">REFIN</text>
<text x="222" y="63.2">REF</text>
<text x="228.9" y="62.1">2</text>
<text x="228.9" y="64.7">3</text>
<text x="200.4" y="120.5">16</text>
<text x="200.4" y="123.1">17</text>
<text x="200.4" y="125.6">18</text>
<text x="205.5" y="121.7">IN0</text>
<text x="205.5" y="124.2">IN1</text>
<text x="221.7" y="124.2">VDD</text>
<text x="221.7" y="121.7">VDD</text>
<text x="228.9" y="123.1">20</text>
<text x="228.9" y="125.6">15</text>
<text x="228.9" y="120.5">1</text>
<text x="200.4" y="128.1">19</text>
<text x="201.6" y="130.7">6</text>
<text x="205.5" y="126.7">IN2</text>
<text x="205.5" y="129.3">IN3</text>
<text x="205.5" y="131.8">IN4</text>
<text x="221.7" y="131.8">CNV</text>
<text x="222.5" y="126.7">VIO</text>
<text x="228.9" y="130.7">11</text>
<text x="201.6" y="133.2">7</text>
<text x="201.6" y="135.8">8</text>
<text x="205.5" y="134.4">IN5</text>
<text x="205.5" y="136.9">IN6</text>
<text x="221.6" y="136.9">SDO</text>
<text x="221.9" y="134.4">SCK</text>
<text x="228.9" y="133.2">13</text>
<text x="228.9" y="135.8">14</text>
<text x="200.4" y="143.4">10</text>
<text x="201.6" y="138.3">9</text>
<text x="205.5" y="139.4">IN7</text>
<text x="222.5" y="139.4">DIN</text>
<text x="228.9" y="138.3">12</text>
<text x="228.9" y="143.4">2</text>
<text x="65.8" y="145.9">16</text>
<text x="65.8" y="148.5">17</text>
<text x="70.9" y="147.1">IN0</text>
<text x="70.9" y="149.6">IN1</text>
<text x="87.2" y="149.6">VDD</text>
<text x="87.2" y="147.1">VDD</text>
<text x="94.3" y="148.5">20</text>
<text x="94.3" y="145.9">1</text>
<text x="199.6" y="145.9">4*3</text>
<text x="205.5" y="144.5">COM</text>
<text x="205.5" y="147.1">GND</text>
<text x="219.8" y="147.1">REFIN</text>
<text x="222" y="144.5">REF</text>
<text x="228.9" y="145.9">3</text>
<text x="65.8" y="151">18</text>
<text x="65.8" y="153.5">19</text>
<text x="70.9" y="152.1">IN2</text>
<text x="70.9" y="154.6">IN3</text>
<text x="88" y="152.1">VIO</text>
<text x="94.3" y="151">15</text>
<text x="67" y="156.1">6</text>
<text x="67" y="158.6">7</text>
<text x="67" y="161.2">8</text>
<text x="70.9" y="157.2">IN4</text>
<text x="70.9" y="159.7">IN5</text>
<text x="87.2" y="157.2">CNV</text>
<text x="87.3" y="159.7">SCK</text>
<text x="94.3" y="156.1">11</text>
<text x="94.3" y="158.6">13</text>
<text x="94.3" y="161.2">14</text>
<text x="67" y="163.7">9</text>
<text x="70.9" y="162.3">IN6</text>
<text x="70.9" y="164.8">IN7</text>
<text x="87" y="162.3">SDO</text>
<text x="88" y="164.8">DIN</text>
<text x="94.3" y="163.7">12</text>
<text x="65" y="171.3">4*3</text>
<text x="65.8" y="168.8">10</text>
<text x="70.9" y="169.9">COM</text>
<text x="70.9" y="172.4">GND</text>
<text x="85.3" y="172.4">REFIN</text>
<text x="87.4" y="169.9">REF</text>
<text x="94.3" y="168.8">2</text>
<text x="94.3" y="171.3">3</text>
</g>
<g font-size="1.8">
<text x="129.9" y="17.4">4A3&gt;</text>
<text x="136.2" y="17.4">IN</text>
<text x="171.7" y="15.4">RN23</text>
<text x="238.8" y="16.4">AVDD</text>
<text x="252.1" y="16.4">3.3V</text>
<text x="160.9" y="21.6">A</text>
<text x="166" y="22">5kΩ 0.1%/1/8W</text>
<text x="169.8" y="23.5">1616/±10ppm/°C</text>
<text x="244" y="23">11-104A</text>
<text x="244" y="21.5">100nF 10%</text>
<text x="244" y="20">C86</text>
<text x="256.7" y="23">11-104A</text>
<text x="256.7" y="21.5">100nF 10%</text>
<text x="256.7" y="20">C87</text>
<text x="129.9" y="27.6">4A3&gt;</text>
<text x="136.2" y="27.6">IN</text>
<text x="164.1" y="25.6">RN22</text>
<text x="170.7" y="25.1">26-0007</text>
<text x="239.6" y="29.3">D</text>
<text x="244" y="24.6">1608</text>
<text x="244" y="26.1">50V</text>
<text x="244" y="27.6">X7R</text>
<text x="252.3" y="29.3">D</text>
<text x="256.7" y="24.6">1608</text>
<text x="256.7" y="26.1">50V</text>
<text x="256.7" y="27.6">X7R</text>
<text x="153.3" y="31.8">A</text>
<text x="158.4" y="32.2">5kΩ 0.1%/1/8W</text>
<text x="162.2" y="33.7">1616/±10ppm/°C</text>
<text x="163.1" y="35.2">26-0007</text>
<text x="171.7" y="35.7">RN21</text>
<text x="231.2" y="34.2">AVDD</text>
<text x="129.9" y="37.7">4A5&gt;</text>
<text x="136.2" y="37.7">IN</text>
<text x="160.9" y="41.9">A</text>
<text x="234.3" y="39.2">3.3V</text>
<text x="129.9" y="47.9">4A5&gt;</text>
<text x="136.2" y="47.9">IN</text>
<text x="164.1" y="45.8">RN20</text>
<text x="166" y="42.3">5kΩ 0.1%/1/8W</text>
<text x="169.8" y="43.8">1616/±10ppm/°C</text>
<text x="170.7" y="45.3">26-0007</text>
<text x="153.3" y="52.1">A</text>
<text x="158.4" y="52.5">5kΩ 0.1%/1/8W</text>
<text x="162.2" y="54">1616/±10ppm/°C</text>
<text x="250.5" y="50.4">IN</text>
<text x="250.5" y="53">IN</text>
<text x="254.4" y="53">&lt;10A1</text>
<text x="254.4" y="50.4">&lt;10D1</text>
<text x="129.9" y="58">5B2&gt;</text>
<text x="136.2" y="58">IN</text>
<text x="163.1" y="55.5">26-0007</text>
<text x="249.9" y="55.5">Out</text>
<text x="250.5" y="58">IN</text>
<text x="254.4" y="58">&lt;10A1</text>
<text x="254.4" y="55.5">10A1&gt;</text>
<text x="129.8" y="63.1">4C5&gt;</text>
<text x="129.9" y="60.6">5B2&gt;</text>
<text x="136.2" y="63.1">IN</text>
<text x="136.2" y="60.6">IN</text>
<text x="251.3" y="61.6">TP4</text>
<text x="129.9" y="68.2">5B1&gt;</text>
<text x="136.2" y="68.2">IN</text>
<text x="164.1" y="66.2">RN17</text>
<text x="191.4" y="69.9">A</text>
<text x="196.4" y="69.9">D</text>
<text x="236.4" y="71.2">11-104A</text>
<text x="236.4" y="69.7">100nF 10%</text>
<text x="236.4" y="68.2">C83</text>
<text x="251.6" y="71.2">11-106A</text>
<text x="251.6" y="69.7">10µF 10%</text>
<text x="251.6" y="68.2">C90</text>
<text x="153.3" y="72.4">A</text>
<text x="158.4" y="72.8">5kΩ 0.1%/1/8W</text>
<text x="162.2" y="74.3">1616/±10ppm/°C</text>
<text x="163.1" y="75.8">26-0007</text>
<text x="232" y="77.5">A</text>
<text x="236.4" y="72.8">1608</text>
<text x="236.4" y="74.3">50V</text>
<text x="236.4" y="75.8">X7R</text>
<text x="247.2" y="77.5">A</text>
<text x="251.6" y="72.8">1608</text>
<text x="251.6" y="74.3">6.3V</text>
<text x="251.6" y="75.8">X5R</text>
<text x="238.8" y="95.1">AVDD</text>
<text x="252.1" y="95.1">3.3V</text>
<text x="244" y="101.7">11-104A</text>
<text x="244" y="100.2">100nF 10%</text>
<text x="244" y="98.7">C27</text>
<text x="256.7" y="101.7">11-104A</text>
<text x="256.7" y="100.2">100nF 10%</text>
<text x="256.7" y="98.7">C31</text>
<text x="239.6" y="108">D</text>
<text x="244" y="103.3">1608</text>
<text x="244" y="104.8">50V</text>
<text x="244" y="106.3">X7R</text>
<text x="252.3" y="108">D</text>
<text x="256.7" y="103.3">1608</text>
<text x="256.7" y="104.8">50V</text>
<text x="256.7" y="106.3">X7R</text>
<text x="13.1" y="113.9">4B5&gt;</text>
<text x="19.4" y="113.9">IN</text>
<text x="45.3" y="111.9">RN6</text>
<text x="34" y="118.1">A</text>
<text x="39" y="118.5">5kΩ 0.1%/1/8W</text>
<text x="134.9" y="116.5">6D2&gt;</text>
<text x="141.3" y="116.5">IN</text>
<text x="174.2" y="114.4">RN13</text>
<text x="231.2" y="115.4">AVDD</text>
<text x="13.1" y="124.1">4B5&gt;</text>
<text x="19.4" y="124.1">IN</text>
<text x="37.6" y="122">RN7</text>
<text x="42.8" y="120">1616/±10ppm/°C</text>
<text x="43.8" y="121.5">26-0007</text>
<text x="163.5" y="120.7">A</text>
<text x="168.5" y="121">5kΩ 0.1%/1/8W</text>
<text x="172.3" y="122.6">1616/±10ppm/°C</text>
<text x="173.3" y="124.1">26-0007</text>
<text x="234.3" y="120.5">3.3V</text>
<text x="26.3" y="128.3">A</text>
<text x="31.4" y="128.7">5kΩ 0.1%/1/8W</text>
<text x="35.2" y="130.2">1616/±10ppm/°C</text>
<text x="36.2" y="131.7">26-0007</text>
<text x="135" y="131.7">5B5&gt;</text>
<text x="141.3" y="131.7">IN</text>
<text x="250.5" y="131.7">IN</text>
<text x="254.4" y="131.7">&lt;10B1</text>
<text x="13.1" y="134.2">4B3&gt;</text>
<text x="19.4" y="134.2">IN</text>
<text x="45.3" y="132.2">RN8</text>
<text x="135" y="134.2">5B5&gt;</text>
<text x="141.3" y="134.2">IN</text>
<text x="166.6" y="137.3">RN10</text>
<text x="249.9" y="136.8">Out</text>
<text x="250.5" y="134.2">IN</text>
<text x="254.4" y="134.2">&lt;10A1</text>
<text x="254.4" y="136.8">10A1&gt;</text>
<text x="34" y="138.4">A</text>
<text x="37.6" y="142.4">RN9</text>
<text x="39" y="138.8">5kΩ 0.1%/1/8W</text>
<text x="42.8" y="140.3">1616/±10ppm/°C</text>
<text x="43.8" y="141.9">26-0007</text>
<text x="96.6" y="140.8">AVDD</text>
<text x="135" y="139.3">4A1&gt;</text>
<text x="141.3" y="139.3">IN</text>
<text x="155.8" y="143.5">A</text>
<text x="160.9" y="143.9">5kΩ 0.1%/1/8W</text>
<text x="250.5" y="139.3">IN</text>
<text x="250.8" y="142.9">TP27</text>
<text x="254.4" y="139.3">&lt;10A1</text>
<text x="13.1" y="144.4">4B3&gt;</text>
<text x="19.4" y="144.4">IN</text>
<text x="26.3" y="148.6">A</text>
<text x="31.4" y="149">5kΩ 0.1%/1/8W</text>
<text x="99.7" y="145.9">3.3V</text>
<text x="135" y="149.5">5B6&gt;</text>
<text x="141.3" y="149.5">IN</text>
<text x="164.7" y="145.4">1616/±10ppm/°C</text>
<text x="165.7" y="146.9">26-0007</text>
<text x="174.3" y="147.4">RN11</text>
<text x="236.4" y="149.5">C23</text>
<text x="251.6" y="149.5">C26</text>
<text x="13.1" y="154.5">6B6&gt;</text>
<text x="19.4" y="154.5">IN</text>
<text x="35.2" y="150.5">1616/±10ppm/°C</text>
<text x="36.2" y="152">26-0007</text>
<text x="44.7" y="152.5">RN14</text>
<text x="163.5" y="153.6">A</text>
<text x="168.5" y="154">5kΩ 0.1%/1/8W</text>
<text x="172.3" y="155.5">1616/±10ppm/°C</text>
<text x="191.4" y="151.1">A</text>
<text x="196.4" y="151.1">D</text>
<text x="236.4" y="152.5">11-104A</text>
<text x="236.4" y="154">1608</text>
<text x="236.4" y="155.5">50V</text>
<text x="236.4" y="151">100nF 10%</text>
<text x="251.6" y="152.5">11-106A</text>
<text x="251.6" y="154">1608</text>
<text x="251.6" y="155.5">6.3V</text>
<text x="251.6" y="151">10µF 10%</text>
<text x="34" y="158.7">A</text>
<text x="39" y="159.1">5kΩ 0.1%/1/8W</text>
<text x="42.8" y="160.6">1616/±10ppm/°C</text>
<text x="115.9" y="157.1">IN</text>
<text x="115.9" y="159.6">IN</text>
<text x="119.9" y="159.6">&lt;10A1</text>
<text x="119.9" y="157.1">&lt;10B1</text>
<text x="173.3" y="157.1">26-0007</text>
<text x="232" y="158.7">A</text>
<text x="236.4" y="157.1">X7R</text>
<text x="247.2" y="158.7">A</text>
<text x="251.6" y="157.1">X5R</text>
<text x="13" y="164.7">6C5&gt;</text>
<text x="13.1" y="167.2">6B3&gt;</text>
<text x="19.4" y="167.2">IN</text>
<text x="19.4" y="164.7">IN</text>
<text x="43.8" y="162.1">26-0007</text>
<text x="115.4" y="162.1">Out</text>
<text x="115.9" y="164.7">IN</text>
<text x="119.9" y="164.7">&lt;10A1</text>
<text x="119.9" y="162.1">10A1&gt;</text>
<text x="116.2" y="168.2">TP30</text>
<text x="52.2" y="175.9">TP28</text>
<text x="61.8" y="176.5">D</text>
<text x="101.8" y="177.9">11-104A</text>
<text x="101.8" y="179.4">1608</text>
<text x="101.8" y="176.4">100nF 10%</text>
<text x="101.8" y="174.8">C21</text>
<text x="117.1" y="177.9">11-106A</text>
<text x="117.1" y="179.4">1608</text>
<text x="117.1" y="176.4">10µF 10%</text>
<text x="117.1" y="174.8">C16</text>
<text x="56.8" y="181.6">A</text>
<text x="66.2" y="184">AVDD</text>
<text x="79.4" y="184">3.3V</text>
<text x="97.4" y="184.1">A</text>
<text x="101.8" y="180.9">50V</text>
<text x="101.8" y="182.5">X7R</text>
<text x="112.6" y="184.1">A</text>
<text x="117.1" y="180.9">6.3V</text>
<text x="117.1" y="182.5">X5R</text>
<text x="71.4" y="190.6">11-104A</text>
<text x="71.4" y="189.1">100nF 10%</text>
<text x="71.4" y="187.5">C19</text>
<text x="84" y="190.6">11-104A</text>
<text x="84" y="189.1">100nF 10%</text>
<text x="84" y="187.5">C18</text>
<text x="66.9" y="196.8">D</text>
<text x="71.4" y="192.1">1608</text>
<text x="71.4" y="193.6">50V</text>
<text x="71.4" y="195.2">X7R</text>
<text x="79.6" y="196.8">D</text>
<text x="84" y="192.1">1608</text>
<text x="84" y="193.6">50V</text>
<text x="84" y="195.2">X7R</text>
</g>
</svg>
